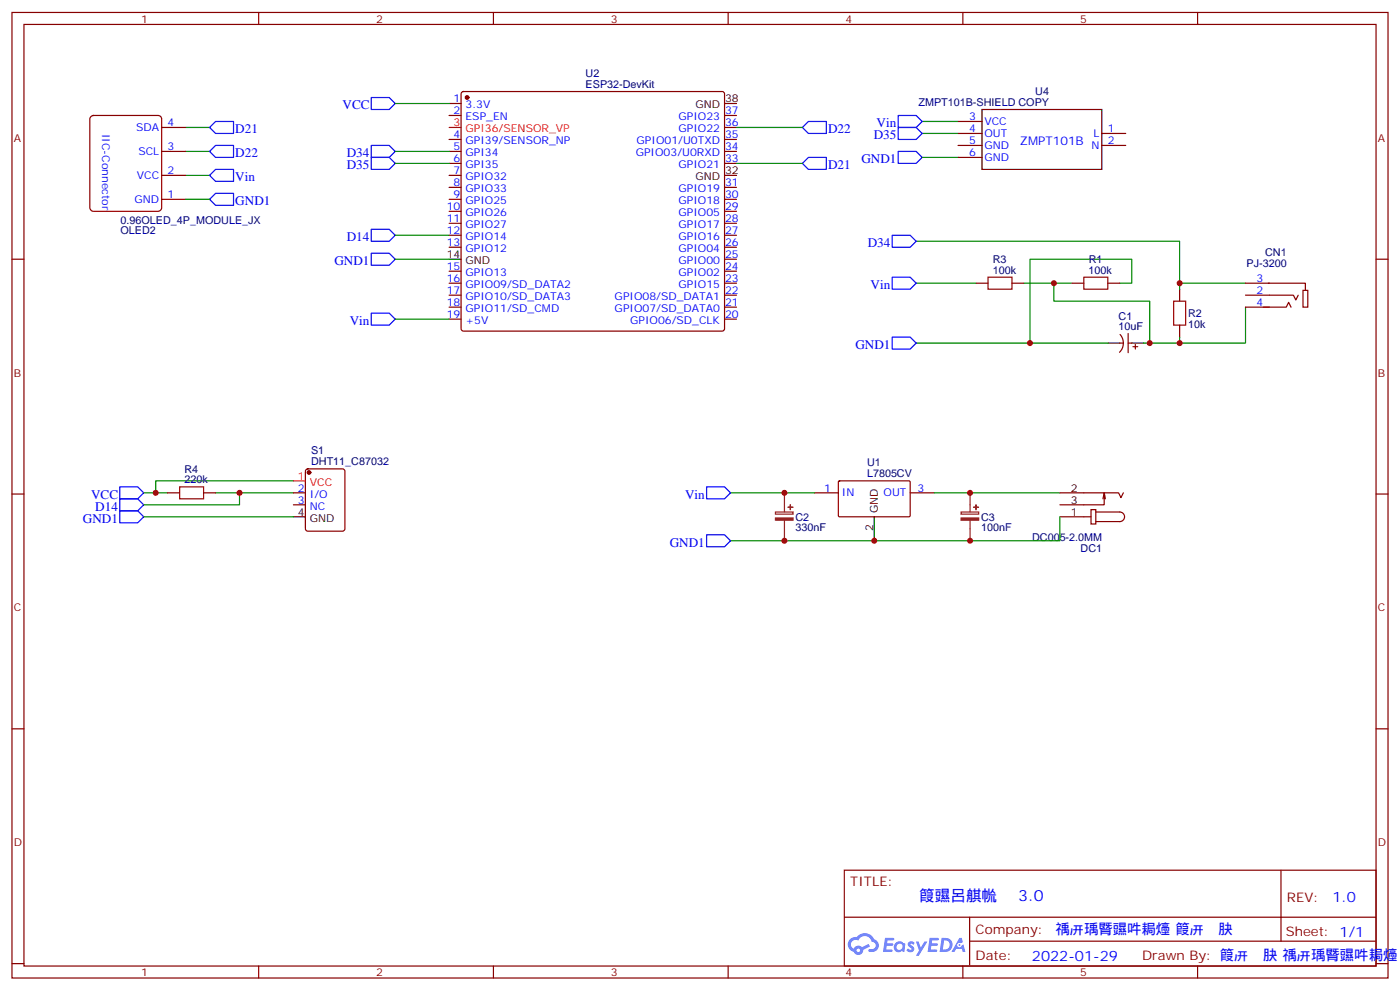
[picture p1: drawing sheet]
<svg xmlns="http://www.w3.org/2000/svg" width="412mm" height="292mm" viewBox="0 0 412 292" stroke-linecap="round" stroke-linejoin="round" font-family="sans-serif">
<g fill="none" stroke="#870000" stroke-width=".35">
<path d="M3.5 3.7h405.4v284.3h-405.4zM7.1 7.2h398.2v277.3h-398.2zM76.2 3.7v3.5M145.3 3.7v3.5M214.5 3.7v3.5M283.6 3.7v3.5M352.8 3.7v3.5M3.5 76.3h3.6M405.3 76.3h3.6M3.5 145.5h3.6M405.3 145.5h3.6M3.5 214.6h3.6"/>
<path d="M405.3 214.6h3.6M248.7 256.3h156.6v28.2h-156.6zM377.3 256.3v20.9M248.7 270.1h156.5M285.6 277.2h119.6M285.6 270.1v14.1M3.5 283.8h3.6M76.2 284.5v3.5M145.3 284.5v3.5M214.5 284.5v3.5M283.6 284.5v3.5M352.8 284.5v3.5"/>
<path d="M405.3 283.8h3.6"/>
</g>
<g fill="#5487ff">
<path d="M267.7 277.4a1.22 1.22 0 0 1 1.7 .3l-.4 .6a.47 .47 0 0 0-.3-.4 .47 .47 0 0 0-.5 .2l.1 .2a1.14 1.14 0 0 1 .8 1.7 1.14 1.14 0 0 1-1.9 0l-.2-.2 .5-.5 .7 .4a.29 .29 0 0 0 .3-.2 .29 .29 0 0 0-.2-.4 1.04 1.04 0 0 1-.6-1.7z"/>
<path d="M260.7 276.2h2.4l.3 .2-.2 .5h-1.8l-.1 .9h1.5l.3 .3-.3 .4h-1.6l-.2 1.1 1.7 .1 .2 .3-.2 .3h-2.6z"/>
<path d="M273.8 276.2h2.4l.3 .2-.1 .5h-1.8l-.2 .9h1.6l.3 .3-.4 .4h-1.6l-.1 1.1 1.7 .1 .2 .3-.2 .3h-2.6z"/>
<path d="M282.6 276.2h.7l.3 1.2-.6 .4a.69 .69 0 0 0-1 .2 .69 .69 0 0 0 .4 1 .69 .69 0 0 0 .9-.6l.5-.3 .6 2.2h-.8l-.2-.9h-1.8l-.5 .9h-.8z"/>
<path d="M269.8 277.3h.8l.6 1.8 1.1-1.8h.9l-2.6 4.2h-.8l.9-1.6z"/>
<path d="M277.4 276.2l-.6 4.1h1.3a2.11 2.11 0 0 0 2.5-2.1 2.11 2.11 0 0 0-2.5-2zM278.1 276.9a1.39 1.39 0 0 1 1.7 1.4 1.39 1.39 0 0 1-1.8 1.3h-.3z"/>
<path d="M263.7 277.8a1.54 1.54 0 0 0-.1 2.2 1.54 1.54 0 0 0 2.2 .1l.6 .2 .3-2.3-.2-.2h-.4a1.49 1.49 0 0 0-2.4 0zM264 278.8a.94 .94 0 0 1 1.8 0 .94 .94 0 0 1-1.8 0z"/>
<path d="M250.4 276.6a2.18 2.18 0 0 0 1.1 3.7 1.44 1.44 0 0 0 1.6 .9 1.44 1.44 0 0 0 1.2-1.5l2-1-.5-.7-1.9 .9a1.47 1.47 0 0 0-2.4 .5 1.39 1.39 0 0 1-.7-2 1.39 1.39 0 0 1 2-.4 2.12 2.12 0 0 1 2.2-1.3 2.12 2.12 0 0 1 1.9 1.7 1.14 1.14 0 0 1 1.1 1.4 1.14 1.14 0 0 1-1.7 .7 .43 .43 0 0 0-.5 .4 .43 .43 0 0 0 .4 .4 1.98 1.98 0 0 0 2.5-1.2 1.98 1.98 0 0 0-1.2-2.5 3.1 3.1 0 0 0-5.3-.7l-.9 .1zM252.3 279.9a.55 .55 0 0 1 1.1 0 .55 .55 0 0 1-1.1 0z"/>
<circle cx="282.6" cy="278.3" r=".26"/>
</g>
<g fill="none" stroke="#008700" stroke-width=".35">
<path d="M54.7 37.5h7M116.4 30.5h15.9M217 37.5h19.4M271.6 39.3h10.6M271.6 35.8h10.6M54.7 51.6h7M54.7 44.6h7M54.7 58.7h7M116.4 44.6h15.9M116.4 48.1h15.9M217 48.1h19.4M271.6 46.4h10.6"/>
<path d="M116.4 69.3h15.9M116.4 76.3h15.9M269.9 71h77.6v12.4h19.4M116.4 94h15.9M269.9 83.4h17.6M301.6 83.4h14.1M310.4 83.4v5.3h28.3v12.3M329.8 83.4h3.6v-7.1h-30v24.7M347.5 83.4v1.8M347.5 99.3v1.7M366.9 90.5v10.5h-30M269.9 101h56.4"/>
<path d="M42.3 152.2h44.1M42.3 145.1h3.6M63.5 145.1h22.9M70.6 145.1v3.6h-28.3M86.4 141.6h-40.5v3.5h3.5M215.2 145.1h24.7M275.2 145.1h37M312.2 152.2v7h-97"/>
</g>
<g fill="none" stroke="#00f" stroke-width=".35">
<path d="M63.5 35.8h5.3v3.5h-5.3l-1.8-1.8zM109.4 28.7h5.3l1.7 1.8-1.7 1.7h-5.3zM238.1 35.8h5.3v3.5h-5.3l-1.7-1.8zM264.6 37.5h5.3l1.7 1.8-1.7 1.8h-5.3zM264.6 34h5.3l1.7 1.8-1.7 1.7h-5.3zM63.5 49.9h5.3v3.5h-5.3l-1.8-1.8zM63.5 42.8h5.3v3.6h-5.3l-1.8-1.8zM63.5 56.9h5.3v3.6h-5.3l-1.8-1.8zM109.4 46.4h5.3l1.7 1.7-1.7 1.8h-5.3zM109.4 42.8h5.3l1.7 1.8-1.7 1.8h-5.3zM238.1 46.4h5.3v3.5h-5.3l-1.7-1.8zM264.6 44.6h5.3l1.7 1.8-1.7 1.7h-5.3z"/>
<path d="M109.4 67.5h5.3l1.7 1.8-1.7 1.7h-5.3zM109.4 74.6h5.3l1.7 1.7-1.7 1.8h-5.3zM262.8 69.3h5.3l1.8 1.7-1.8 1.8h-5.3zM109.4 92.2h5.3l1.7 1.8-1.7 1.7h-5.3zM262.8 81.6h5.3l1.8 1.8-1.8 1.8h-5.3zM262.8 99.3h5.3l1.8 1.7-1.8 1.8h-5.3zM35.3 150.4h5.3l1.7 1.8-1.7 1.8h-5.3zM35.3 146.9h5.3l1.7 1.8-1.7 1.7h-5.3zM35.3 143.4h5.3l1.7 1.7-1.7 1.8h-5.3zM208.1 157.5h5.3l1.8 1.7-1.8 1.8h-5.3zM208.1 143.4h5.3l1.8 1.7-1.8 1.8h-5.3z"/>
</g>
<path d="M213.4 30.5h3.6M289.3 32.2h35.3v17.7h-35.3zM213.4 51.6h3.6M132.3 76.3h3.5M326.3 101h3.5M333.4 101h3.5M86.4 152.2h3.6M257.5 152.2v7" fill="none" stroke="#000" stroke-width=".35"/>
<g fill="none" stroke="#870000" stroke-width=".35">
<path d="M26.7 34.4l.8-.4h19.1l.8 .4 .2 .7v26.1l-.5 .8-.5 .2h-19.1l-.8-.5-.2-.5v-26.1zM47.6 37.5h7.1M132.3 30.5h3.5M132.3 34h3.5M136.1 27.2l.4-.2h76.2l.5 .2 .2 .5v69.1l-.2 .5-.5 .2h-76.2l-.5-.2-.2-.5v-69.1zM213.4 37.5h3.6M213.4 34h3.6M282.2 35.8h7.1M282.2 39.3h7.1M324.6 39.3h7M47.6 44.6h7.1M47.6 51.6h7.1"/>
<path d="M47.6 58.7h7.1M132.3 44.6h3.5M132.3 51.6h3.5M132.3 58.7h3.5M132.3 41.1h3.5M132.3 48.1h3.5M132.3 55.2h3.5M213.4 44.6h3.6M213.4 58.7h3.6M213.4 41.1h3.6M213.4 48.1h3.6M213.4 55.2h3.6"/>
<path d="M282.2 42.8h7.1M282.2 46.4h7.1M324.6 42.8h7M132.3 62.2h3.5M132.3 65.8h3.5M132.3 69.3h3.5M132.3 72.8h3.5M132.3 79.9h3.5M213.4 62.2h3.6M213.4 65.8h3.6M213.4 69.3h3.6M213.4 72.8h3.6"/>
<path d="M213.4 79.9h3.6M213.4 76.3h3.6M132.3 83.4h3.5M132.3 86.9h3.5M132.3 90.5h3.5M132.3 94h3.5M213.4 83.4h3.6M213.4 86.9h3.6M213.4 90.5h3.6M213.4 94h3.6M287.5 83.4h3.5M298.1 83.4h3.5"/>
<path d="M315.7 83.4h3.6M326.3 83.4h3.5M329.9 98.5a3.8 3.8 0 0 1-.1 5.2M332.3 98.2v5.7M347.5 85.2v3.5M347.5 95.7v3.6M366.9 86.9h14.1l.7 1.4 .7-1.4M366.9 83.4h7M366.9 90.5h7M372.2 90.5h6.7l.7-1.5 .7 1.5M373.6 83.4h10.9v2.1M383.8 85.5h1.4v5h-1.4z"/>
<path d="M329.8 101h1.1M332.3 101h1.1M333.7 102.1h1.4M334.4 101.4v1.4M90.2 138.3l.5-.2h10.2l.6 .4 .1 17.2-.5 .7h-10.4l-.7-.4v-17.2zM49.4 145.1h3.5M60 145.1h3.5M86.4 145.1h3.6M86.4 148.7h3.6M239.9 145.1h7M247 141.8l.3-.2 20.6 .1 .2 .3v10l-.3 .2-20.7-.1-.2-.3zM268.1 145.1h7.1"/>
<path d="M312.2 145.1h17.3l.7 1.4 .7-1.4M312.2 152.2h9.2M321.4 150.1h1.4v4.2h-1.4zM322.8 150.8h7a1.41 1.41 0 0 1 1.5 1.4 1.41 1.41 0 0 1-1.5 1.4h-7M325.3 145.1l-.4 1.8M325.6 146.9l-.3-1.8v3.6h-13.1"/>
</g>
<g fill="#870000" stroke="#870000" stroke-width=".35">
<circle cx="91" cy="139.1" r=".53"/>
<circle cx="137.6" cy="28.7" r=".53"/>
</g>
<path d="M132.3 37.5h3.5M86.4 141.6h3.6" fill="none" stroke="#f00" stroke-width=".35"/>
<path d="M291 81.6h7.1v3.6h-7.1zM319.3 81.6h7v3.6h-7zM345.7 88.7h3.5v7h-3.5zM52.9 143.4h7.1v3.5h-7.1z" fill="none" stroke="#a10000" stroke-width=".35"/>
<path d="M228.4 150.8h5.2v.6h-5.2zM231.1 145.1v5.7M231.1 153.2v6M283.1 150.8h5.2v.6h-5.2zM285.8 145.1v5.7M285.8 153.2v6" fill="none" stroke="#8c2424" stroke-width=".35"/>
<g fill="#8c2424" stroke="#8c2424" stroke-width=".35">
<path d="M228.4 152.5h5.2v.7h-5.2z"/>
<path d="M232.1 149.4h1.4z"/>
<path d="M232.8 148.7v1.4z"/>
<path d="M283.1 152.5h5.2v.7h-5.2z"/>
<path d="M286.8 149.4h1.4z"/>
<path d="M287.5 148.7v1.4z"/>
</g>
<g fill="#c00">
<circle cx="45.9" cy="145.1" r=".88"/>
<circle cx="70.6" cy="145.1" r=".88"/>
<circle cx="303.4" cy="101" r=".88"/>
<circle cx="338.7" cy="101" r=".88"/>
<circle cx="310.4" cy="83.4" r=".88"/>
<circle cx="347.5" cy="83.4" r=".88"/>
<circle cx="347.5" cy="101" r=".88"/>
<circle cx="231.1" cy="145.1" r=".88"/>
<circle cx="285.8" cy="145.1" r=".88"/>
<circle cx="257.5" cy="159.2" r=".88"/>
<circle cx="231.1" cy="159.2" r=".88"/>
<circle cx="285.8" cy="159.2" r=".88"/>
</g>
<text font-size="4.6" fill="#00f" x="270.8" y="265.3">䈔䝃呂䑴㡃ꀀ 3.0</text>
<g font-size="4.2" fill="#00f">
<text x="392.5" y="265.5">1.0</text>
<text x="310.9" y="275.1">䄔㕃瑀䐴䝃吽䎤㸀 䈔㕃쐵䏐</text>
<text x="304" y="282.9">2022-01-29</text>
</g>
<g font-size="3.9" fill="#00f">
<text x="100.9" y="32.2">VCC</text>
<text x="69.3" y="39.3">D21</text>
<text x="243.9" y="39.3">D22</text>
<text x="257.4" y="41.1">D35</text>
<text x="258.2" y="37.5">Vin</text>
<text x="69.3" y="46.4">D22</text>
<text x="102.2" y="46.4">D34</text>
<text x="69.3" y="53.4">Vin</text>
<text x="102.2" y="49.9">D35</text>
<text x="243.9" y="49.9">D21</text>
<text x="253.7" y="48.1">GND1</text>
<text x="69.3" y="60.5">GND1</text>
<text x="102.2" y="71">D14</text>
<text x="255.6" y="72.8">D34</text>
<text x="98.5" y="78.1">GND1</text>
<text x="256.5" y="85.2">Vin</text>
<text x="103" y="95.7">Vin</text>
<text x="252" y="102.8">GND1</text>
<text x="26.8" y="146.9">VCC</text>
<text x="201.8" y="146.9">Vin</text>
<text x="24.4" y="154">GND1</text>
<text x="28.1" y="150.4">D14</text>
<text x="197.3" y="161">GND1</text>
</g>
<g font-size="3.9" fill="#800">
<text x="250.5" y="260.8">TITLE:</text>
<text x="379.1" y="265.5">REV:</text>
<text x="287.4" y="275">Company:</text>
<text x="378.7" y="275.7">Sheet: 1/1</text>
<text x="287.4" y="282.7">Date:</text>
<text x="336.4" y="282.8">Drawn By: 䈔㕃쐵䏐 䄔㕃瑀䐴䝃吽䎤㸀</text>
</g>
<text font-size="3.5" fill="#00f" x="300.4" y="42.8">ZMPT101B</text>
<g font-size="3.2" fill="#800">
<text x="41.6" y="6.7">1</text>
<text x="110.8" y="6.7">2</text>
<text x="179.9" y="6.7">3</text>
<text x="249.1" y="6.7">4</text>
<text x="318.2" y="6.7">5</text>
<text x="4.1" y="41.8">A</text>
<text x="405.9" y="41.8">A</text>
<text x="4.1" y="110.9">B</text>
<text x="405.9" y="110.9">B</text>
<text x="4.1" y="180.1">C</text>
<text x="405.9" y="180.1">C</text>
<text x="4.1" y="249.2">D</text>
<text x="405.9" y="249.2">D</text>
<text x="41.6" y="287.5">1</text>
<text x="110.8" y="287.5">2</text>
<text x="179.9" y="287.5">3</text>
<text x="249.1" y="287.5">4</text>
<text x="318.2" y="287.5">5</text>
</g>
<g font-size="3.2" fill="#000080">
<text x="172.5" y="22.7">U2</text>
<text x="172.5" y="25.8">ESP32-DevKit</text>
<text x="305" y="28.1">U4</text>
<text x="270.6" y="31.1">ZMPT101B-SHIELD COPY</text>
<text x="35.5" y="65.8">0.96OLED_4P_MODULE_JX</text>
<text x="35.5" y="69">OLED2</text>
<text x="292.5" y="77.4">R3</text>
<text x="320.7" y="77.4">R1</text>
<text x="372.7" y="75.4">CN1</text>
<text x="292.5" y="80.6">100k</text>
<text x="320.7" y="80.6">100k</text>
<text x="367.2" y="78.6">PJ-3200</text>
<text x="329.5" y="94.1">C1</text>
<text x="350" y="93.3">R2</text>
<text x="329.5" y="97.2">10uF</text>
<text x="350" y="96.5">10k</text>
<text x="91.7" y="137">DHT11_C87032</text>
<text x="91.7" y="133.8">S1</text>
<text x="255.4" y="137.1">U1</text>
<text x="54.3" y="142.3">220k</text>
<text x="54.3" y="139.1">R4</text>
<text x="255.4" y="140.3">L7805CV</text>
<text x="234.3" y="153.4">C2</text>
<text x="289" y="153.4">C3</text>
<text x="234.3" y="156.5">330nF</text>
<text x="289" y="156.5">100nF</text>
<text x="304" y="159.3">DC005-2.0MM</text>
<text x="318.3" y="162.5">DC1</text>
</g>
<g font-size="3.2" fill="#00f">
<text x="133.6" y="30.1">1</text>
<text x="133.6" y="33.7">2</text>
<text x="137.1" y="31.9">3.3V</text>
<text x="137.1" y="35.4">ESP_EN</text>
<text x="199.9" y="35.4">GPIO23</text>
<text x="213.6" y="33.7">37</text>
<text x="285.5" y="35.4">3</text>
<text x="30.1" y="39.4" transform="rotate(90 30.1 39.4)">IIC-Connector</text>
<text x="40.1" y="38.6">SDA</text>
<text x="49.4" y="37.2">4</text>
<text x="133.6" y="40.7">4</text>
<text x="199.9" y="38.9">GPIO22</text>
<text x="213.6" y="40.7">35</text>
<text x="213.6" y="37.2">36</text>
<text x="285.5" y="38.9">4</text>
<text x="290" y="36.8">VCC</text>
<text x="290" y="40.4">OUT</text>
<text x="322.1" y="40.4">L</text>
<text x="326.3" y="38.9">1</text>
<text x="40.8" y="45.6">SCL</text>
<text x="49.4" y="44.2">3</text>
<text x="133.6" y="44.2">5</text>
<text x="133.6" y="47.8">6</text>
<text x="137.1" y="42.5">GPI39/SENSOR_NP</text>
<text x="137.1" y="46">GPI34</text>
<text x="187.3" y="46">GPIO03/U0RXD</text>
<text x="187.5" y="42.5">GPIO01/U0TXD</text>
<text x="213.6" y="47.8">33</text>
<text x="213.6" y="44.2">34</text>
<text x="285.5" y="42.5">5</text>
<text x="285.5" y="46">6</text>
<text x="290" y="43.9">GND</text>
<text x="290" y="47.4">GND</text>
<text x="321.5" y="43.9">N</text>
<text x="326.3" y="42.5">2</text>
<text x="40.3" y="52.7">VCC</text>
<text x="49.4" y="51.3">2</text>
<text x="133.6" y="51.3">7</text>
<text x="137.1" y="49.5">GPI35</text>
<text x="137.1" y="53.1">GPIO32</text>
<text x="199.9" y="49.5">GPIO21</text>
<text x="39.6" y="59.8">GND</text>
<text x="49.4" y="58.3">1</text>
<text x="133.6" y="54.8">8</text>
<text x="133.6" y="58.3">9</text>
<text x="137.1" y="56.6">GPIO33</text>
<text x="199.9" y="56.6">GPIO19</text>
<text x="213.6" y="58.3">30</text>
<text x="213.6" y="54.8">31</text>
<text x="131.6" y="61.9">10</text>
<text x="131.6" y="65.4">11</text>
<text x="137.1" y="60.1">GPIO25</text>
<text x="137.1" y="63.6">GPIO26</text>
<text x="199.9" y="63.6">GPIO05</text>
<text x="199.9" y="60.1">GPIO18</text>
<text x="213.6" y="65.4">28</text>
<text x="213.6" y="61.9">29</text>
<text x="131.6" y="68.9">12</text>
<text x="137.1" y="67.2">GPIO27</text>
<text x="137.1" y="70.7">GPIO14</text>
<text x="199.9" y="70.7">GPIO16</text>
<text x="199.9" y="67.2">GPIO17</text>
<text x="213.6" y="68.9">27</text>
<text x="131.6" y="72.5">13</text>
<text x="137.1" y="74.2">GPIO12</text>
<text x="199.9" y="77.8">GPIO00</text>
<text x="199.9" y="74.2">GPIO04</text>
<text x="213.6" y="76">25</text>
<text x="213.6" y="72.5">26</text>
<text x="131.6" y="79.5">15</text>
<text x="131.6" y="83">16</text>
<text x="137.1" y="81.3">GPIO13</text>
<text x="199.9" y="81.3">GPIO02</text>
<text x="213.6" y="83">23</text>
<text x="213.6" y="79.5">24</text>
<text x="370.2" y="83">3</text>
<text x="131.6" y="86.6">17</text>
<text x="137.1" y="84.8">GPIO09/SD_DATA2</text>
<text x="137.1" y="88.3">GPIO10/SD_DATA3</text>
<text x="181.1" y="88.3">GPIO08/SD_DATA1</text>
<text x="199.9" y="84.8">GPIO15</text>
<text x="213.6" y="86.6">22</text>
<text x="370.2" y="86.6">2</text>
<text x="131.6" y="90.1">18</text>
<text x="131.6" y="93.6">19</text>
<text x="137.1" y="91.9">GPIO11/SD_CMD</text>
<text x="137.1" y="95.4">+5V</text>
<text x="181.1" y="91.9">GPIO07/SD_DATA0</text>
<text x="185.6" y="95.4">GPIO06/SD_CLK</text>
<text x="213.6" y="93.6">20</text>
<text x="213.6" y="90.1">21</text>
<text x="370.2" y="90.1">4</text>
<text x="87.8" y="144.8">2</text>
<text x="87.8" y="148.3">3</text>
<text x="91.3" y="146.5">I/O</text>
<text x="242.8" y="144.8">1</text>
<text x="248" y="146.2">IN</text>
<text x="260.3" y="146.2">OUT</text>
<text x="270.2" y="144.8">3</text>
<text x="91.3" y="150.1">NC</text>
</g>
<g font-size="3.2">
<text x="204.8" y="31.9">GND</text>
<text x="213.6" y="30.1">38</text>
<text x="204.8" y="53.1">GND</text>
<text x="213.6" y="51.3">32</text>
<text x="131.6" y="76">14</text>
<text x="137.1" y="77.8">GND</text>
<text x="315.5" y="148.3">3</text>
<text x="315.5" y="144.8">2</text>
<text x="87.8" y="151.8">4</text>
<text x="91.3" y="153.6">GND</text>
<text x="258.6" y="151.1" transform="rotate(-90 258.6 151.1)">GND</text>
<text x="315.5" y="151.8">1</text>
<text x="257.2" y="156.3" transform="rotate(-90 257.2 156.3)">2</text>
</g>
<g font-size="3.2" fill="#f00">
<text x="133.6" y="37.2">3</text>
<text x="137.1" y="38.9">GPI36/SENSOR_VP</text>
<text x="87.8" y="141.3">1</text>
<text x="91.3" y="143">VCC</text>
</g>
</svg>
